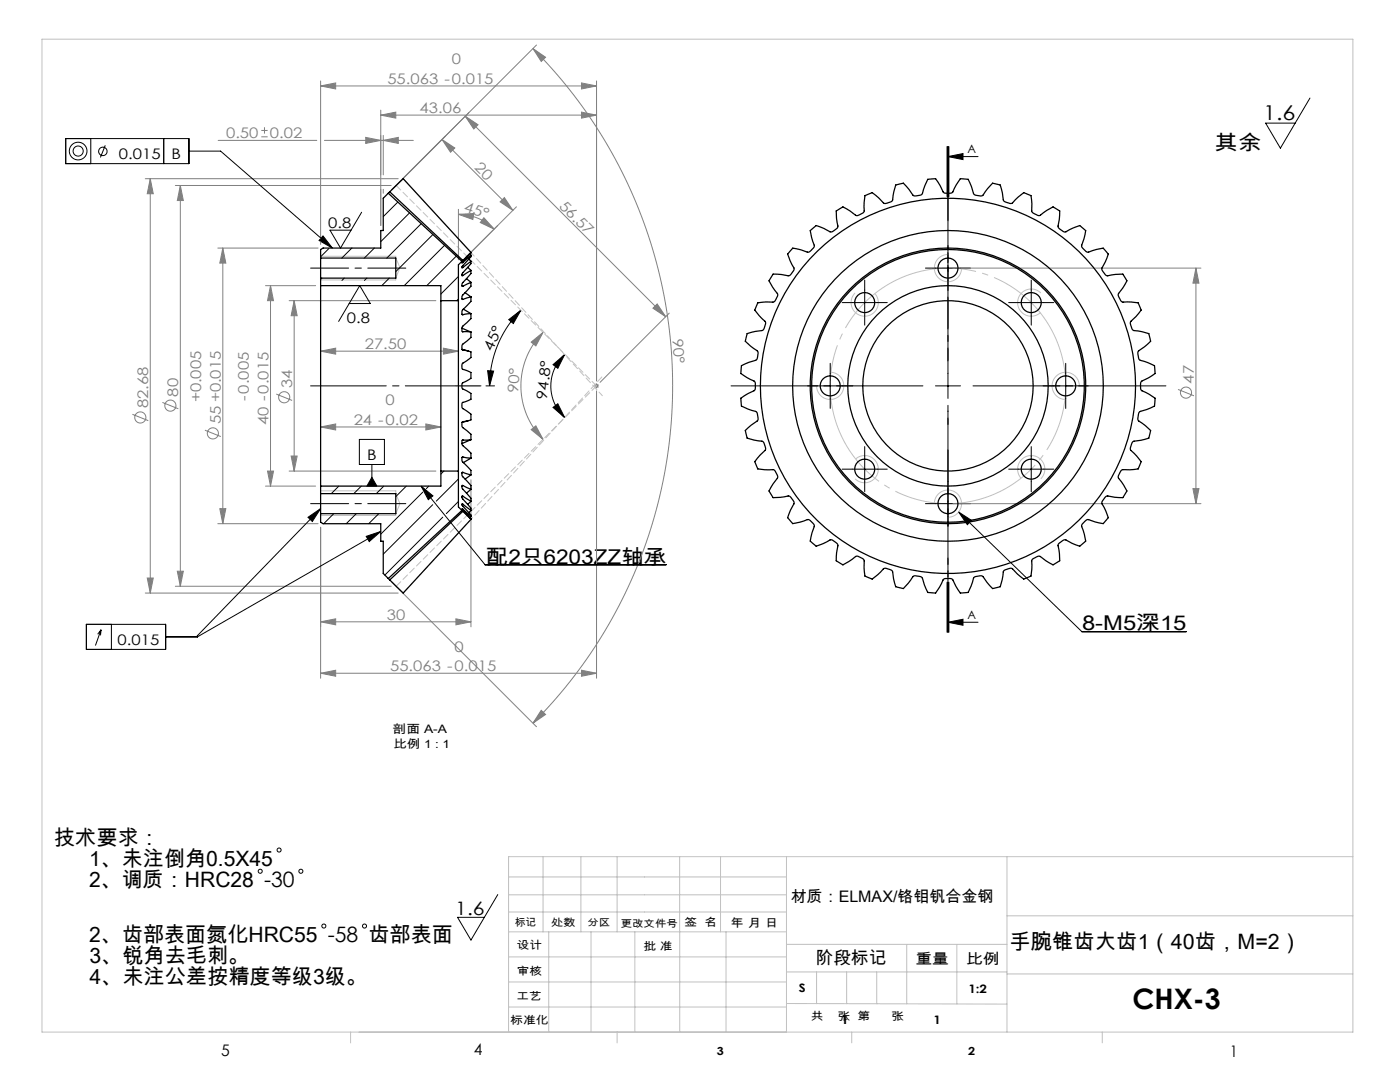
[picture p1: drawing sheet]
<svg xmlns="http://www.w3.org/2000/svg" width="279mm" height="216mm" viewBox="0 0 279 216" stroke-linecap="round" stroke-linejoin="round" font-family="sans-serif">
<g fill="none" stroke="#808080" stroke-width=".2">
<path d="M64 17.2l3-.6v1.2zM64 16.2v32.6M64 17.2h55.1M106.4 9.7l2.5 1.7-.9 .9zM106.4 9.7a95.2 95.2 0 0 1 0 134.6M107.1 9l-28.9 28.8M116.1 16.6l3 .6-3 .6zM119.1 16.2v59.8M29 35.7h50.5M30 35.7v82.6M30 35.7l.6 3h-1.2zM35 37h43.1"/>
<path d="M36 37l.6 3h-1.2zM36 37v80M43.5 28h19.7M52.1 27.3h1.3M52.1 26h1.3M52.8 25.4v1.3M64.7 28h17.8M73 27.4l3 .6-3 .6zM76 23l3-.6v1.2zM76 22v23M76 23h43.1M76.5 28l3-.6v1.2z"/>
<path d="M76.5 27v7.9M76.5 37.8v.8M88.2 27.8l2.6 1.7-.9 .9zM88.2 27.8l14.2 14.2M92.9 23.2l2.5 1.7-.9 .8zM92.9 23.2l40 40M116.1 22.4l3 .6-3 .6zM43.5 49.5h20M44.5 49.5v55M44.5 49.5l.6 3h-1.2zM53 57h10M54 57v40"/>
<path d="M54 57l.6 3h-1.2zM57.7 60h29.3M58.7 60v34M58.7 60l.6 3h-1.2zM91.5 42.8l3-.2-.1 1.2zM91.5 42.8a10.1 10.1 0 0 1 7.1 2.9M91.5 41.8v10M96.6 43.4l2 2.3-2.8-1.3zM99.8 40.3l.9-.9 1.7 2.6zM103.1 41.3l-10.2 10.1M190.2 53.5h49.5M238.7 53.5l.6 3h-1.2z"/>
<path d="M238.7 53.5v47M55.1 78.6l3.2 1.3M64 70.1l3-.6v1.2zM64 70.1h27.5M88.5 69.5l3 .6-3 .6zM91.5 61v10.1M106 68.3l2.4-2-1.5 2.7zM108.4 66.3a15.1 15.1 0 0 0 0 21.4M118.6 77h1M118.7 76.6l.7 .8M119.1 76.5v1M119.1 78v57.3"/>
<path d="M119.4 76.6l-.7 .8M130.3 61.5l.9-.9 1.7 2.6zM133.6 62.5l-13.8 13.8M235.1 77.7l3.2 1.3M26.4 82.7l3.2 1.2M32.4 80.3l3.2 1.3M40.9 85.8l3.2 1.3M53 97h10M53.4 94h1.2l-.6 3zM57.7 94h29.3M58.1 91h1.2l-.6 3zM64 85.2l3-.6v1.2z"/>
<path d="M64 85.2h24M85 84.6l3 .6-3 .6zM94 95.7v29.4M106 85.7l.9-.7 1.5 2.7zM238.1 97.5h1.2l-.6 3zM29 118.3h50.5M29.4 115.3h1.2l-.6 3zM35 117h43.1M35.4 114h1.2l-.6 3zM43.5 104.5h20M43.9 101.5h1.2l-.6 3zM64 105.2v30.1"/>
<path d="M78.2 116.1l28.9 28.9M190.2 100.5h49.5M64 124.1l3-.6v1.2zM64 124.1h30M64 134.3l3-.6v1.2zM64 134.3h55.1M91 123.5l3 .6-3 .6zM116.1 133.7l3 .6-3 .6zM108 141.7l.9 .9-2.5 1.7z"/>
<circle cx="56.7" cy="79.3" r="1.11"/>
<circle cx="236.7" cy="78.3" r="1.11"/>
<circle cx="28" cy="83.3" r="1.11"/>
<circle cx="34" cy="80.9" r="1.11"/>
<circle cx="42.5" cy="86.5" r="1.11"/>
</g>
<g fill="none" stroke="#000" stroke-width=".2">
<path d="M261.4 19.6l-5.9 10-2.9-5h5.9M13.1 27.7h24.6v5h-24.6zM18.1 27.7v5M21 29l-1 2.4M32.7 27.7v5M37.7 30.2h6.3l22.3 19.3M189 29.2v10M189.2 31.2h6M189.2 31.2l3-.6v1.2zM189.2 29.2v10M189.4 29.2v10M64.5 47.1l1.8 2.4-2.6-1.5z"/>
<path d="M72.2 42.4l-4.2 7.1-2.1-3.6h4.2M172.6 57.9v5M186.7 53.5h5M189.2 51v5M205.8 57.9v5M69.7 60.6h4.2l-2.1-3.6-4.2 7.1M97 77h1.7M97.3 74h1.2l-.8 3zM101.5 63.8l2.5-1.9-1.6 2.7zM104 61.9a21.3 21.3 0 0 0-6.3 15.1M110.4 72.8l2.3-2-1.4 2.7zM112.7 70.8a8.5 8.5 0 0 0 0 12.5"/>
<path d="M163.2 77h5M165.7 74.5v5M170.1 60.4h5M186.7 77h5M189.2 74.5v5M203.3 60.4h5M210.2 77h5M212.7 74.5v5M71.7 87.7h5v5h-5zM74.2 95.2l1 1.8h-2zM74.2 92.7v4.3M84 97l2.4 1.9-.9 .8z"/>
<path d="M84 97l12.8 15.7h36.2M110.4 81.3l.9-.7 1.4 2.7zM170.1 93.6h5M172.6 91.1v5M189.2 98v5M203.3 93.6h5M205.8 91.1v5M61.5 103.2l2.5-1.7-1.7 2.6zM64 101.5l-24.6 25.4v.2M73.1 107l2.9-.9-2.3 2zM76 106.1l-36.6 21M186.7 100.5h5"/>
<path d="M189 116.2v10M189.2 116.2v10M189.4 116.2v10zM191.3 102.2l24.6 23.8h20.9M191.3 102.2l2.6 1.6-.8 .9zM17.2 124.6h15.8v5h-15.8zM20.2 125.7l-.7 .9M20.2 125.7l-.1 1.1M20.2 125.7l-1.2 3.1M22.2 124.6v5M33 127.1h6.4M189.2 124.2h6"/>
<path d="M189.2 124.2l3-.6v1.2zM99.3 178.5l-5.3 9.1-2.7-4.6h5.4"/>
<circle cx="15.6" cy="30.1" r="1.01"/>
<circle cx="15.6" cy="30.1" r="1.76"/>
<circle cx="20.5" cy="30.2" r=".85"/>
<circle cx="51.9" cy="173.8" r=".4"/>
<circle cx="55.7" cy="169.6" r=".4"/>
<circle cx="60" cy="173.8" r=".4"/>
<circle cx="64.6" cy="184.8" r=".4"/>
<circle cx="72.7" cy="184.8" r=".4"/>
</g>
<path d="M211.7 70.1a23.5 23.5 0 0 0-39.4-9.5 23.5 23.5 0 0 0 10.7 39.1 23.5 23.5 0 0 0 29-28.2l-.3-1.4" fill="none" stroke="#c0c0c0" stroke-width=".2" stroke-dasharray="30.5 1.3 1.3 1.3" stroke-dashoffset="10" stroke-linecap="butt"/>
<g fill="none" stroke="#c0c0c0" stroke-width=".2">
<path d="M8.4 7.8h261.6v198.1h-261.6zM80.5 35.7l13.5 14.7M64 51.1h15v.4l.8 1.9-.8 2.1v.4h-15M170.6 58.5a2.72 2.72 0 0 0 0 3.8 2.72 2.72 0 0 0 3.8 .1 2.72 2.72 0 0 0 .2-3.8M189.2 50.8a2.72 2.72 0 0 0-2.7 2.6 2.72 2.72 0 0 0 2.6 2.8 2.72 2.72 0 0 0 2.8-2.5M207.7 58.5a2.72 2.72 0 0 0-3.8-.1 2.72 2.72 0 0 0-.1 3.8 2.72 2.72 0 0 0 3.8 .2M90.9 77h4.9M165.8 74.3a2.72 2.72 0 0 1 2.6 2.8 2.72 2.72 0 0 1-2.8 2.6 2.72 2.72 0 0 1-2.6-2.7M215.4 77a2.72 2.72 0 0 0-2.7-2.7 2.72 2.72 0 0 0-2.7 2.6 2.72 2.72 0 0 0 2.5 2.8M64 97.9h15v.6l.8 2-.8 2v.3h-15M170.8 91.6a2.72 2.72 0 0 1 3.8 .2 2.72 2.72 0 0 1-.1 3.8 2.72 2.72 0 0 1-3.9-.1M203.8 95.4a2.72 2.72 0 0 1 .2-3.8 2.72 2.72 0 0 1 3.8 .1 2.72 2.72 0 0 1-.1 3.8"/>
<path d="M186.5 100.3a2.72 2.72 0 0 1 2.8-2.5 2.72 2.72 0 0 1 2.6 2.7 2.72 2.72 0 0 1-2.7 2.7M101.5 178.5h55.5M101.5 175h55.5M108.4 170.9v15M115.9 170.9v15M123.2 170.9v15M135.6 170.9v15M143.8 170.9v15M157 170.9v35M201 170.9v35M270 170.9h-168.5v35M101.5 195.9h55.5"/>
<path d="M101.5 190.9h55.5M101.5 185.9h55.5M101.5 182h55.5M109.5 185.9v20M118 185.9v20M126.7 185.9v20M135.7 185.9v20M144.9 185.9v20M157 188.4h44M157 193.9h44M163 193.9v6.4M169 193.9v6.4"/>
<path d="M175 193.9v6.4M181 188.4v11.9M191 188.4v11.9M201 194.3h69M201 182.7h69M70 205.9v2.2M101.5 200.9h55.5M123.2 205.9v2.2M157 200.2l44 .2M170 205.9v2.2M220 205.9v2.2"/>
</g>
<path d="M189.2 72v-40.4" fill="none" stroke="#000" stroke-width=".2" stroke-dasharray="30.5 1.3 1.3 1.3" stroke-dashoffset="12.2"/>
<path d="M184.2 77h-38.3" fill="none" stroke="#000" stroke-width=".2" stroke-dasharray="30.5 1.3 1.3 1.3" stroke-dashoffset="13.2"/>
<path d="M189.2 82v40.3" fill="none" stroke="#000" stroke-width=".2" stroke-dasharray="30.5 1.3 1.3 1.3" stroke-dashoffset="12.3"/>
<path d="M194.2 77h38.5" fill="none" stroke="#000" stroke-width=".2" stroke-dasharray="30.5 1.3 1.3 1.3" stroke-dashoffset="13.1"/>
<g fill="none" stroke="#000" stroke-width=".2" stroke-dasharray="30.5 1.3 1.3 1.3">
<path d="M172.6 57.9v-2M186.7 53.5h-2M189.2 51v-2M189.2 56v2M191.7 53.5h2M205.8 57.9v-2M163.2 77h-2M165.7 74.5v-2M165.7 79.5v2M168.2 77h2M170.1 60.4h-2M172.6 62.9v2"/>
<path d="M175.1 60.4h2M203.3 60.4h-2M205.8 62.9v2M208.3 60.4h2M210.2 77h-2M212.7 74.5v-2M212.7 79.5v2M215.2 77h2M170.1 93.6h-2M172.6 91.1v-2M172.6 96.1v2M175.1 93.6h2"/>
<path d="M189.2 98v-2M203.3 93.6h-2M205.8 91.1v-2M205.8 96.1v2M208.3 93.6h2M186.7 100.5h-2M189.2 103v2M191.7 100.5h2"/>
</g>
<path d="M189.2 29.2v97" fill="none" stroke="#000" stroke-width=".2" stroke-dasharray="6.3 1.3 1.3 1.3 5.1" stroke-dashoffset=".4"/>
<path d="M94 50.4l26.2 28.6" fill="none" stroke="#c0c0c0" stroke-width=".2" stroke-dasharray="1.3 .6" stroke-dashoffset=".3"/>
<path d="M80.5 118.3l39.7-43.2" fill="none" stroke="#c0c0c0" stroke-width=".2" stroke-dasharray="1.3 .6" stroke-dashoffset="-.2"/>
<path d="M119.1 77l-40-40M119.1 77l-40 40" fill="none" stroke="#c0c0c0" stroke-width=".2" stroke-dasharray="1.3 .6"/>
<path d="M81 53.5h-19M81 100.5h-19" fill="none" stroke="#000" stroke-width=".2" stroke-dasharray="30.5 1.3 1.3 1.3" stroke-dashoffset="22.9"/>
<path d="M96 77h-34" fill="none" stroke="#000" stroke-width=".2" stroke-dasharray="30.5 1.3 1.3 1.3" stroke-dashoffset="15.4"/>
<g fill="#000">
<path d="M191.3 102.2l2.6 1.6-.8 .9z"/>
<path d="M189.2 31.2l3-.6v1.2zM189.2 124.2l3-.6v1.2z"/>
<path d="M101.5 63.8l2.5-1.9-1.6 2.7zM97.3 74h1.2l-.8 3z"/>
<path d="M110.4 72.8l2.3-2-1.4 2.7zM110.4 81.3l.9-.7 1.4 2.7z"/>
</g>
<g fill="#808080">
<path d="M106 68.3l2.4-2-1.5 2.7zM106 85.7l.9-.7 1.5 2.7z"/>
<path d="M238.1 97.5h1.2l-.6 3zM238.7 53.5l.6 3h-1.2z"/>
<path d="M30 35.7l.6 3h-1.2zM29.4 115.3h1.2l-.6 3z"/>
<path d="M36 37l.6 3h-1.2zM35.4 114h1.2l-.6 3z"/>
<path d="M108 141.7l.9 .9-2.5 1.7zM106.4 9.7l2.5 1.7-.9 .9z"/>
<path d="M130.3 61.5l.9-.9 1.7 2.6zM92.9 23.2l2.5 1.7-.9 .8z"/>
<path d="M96.6 43.4l2 2.3-2.8-1.3zM91.5 42.8l3-.2-.1 1.2z"/>
<path d="M116.1 16.6l3 .6-3 .6zM64 17.2l3-.6v1.2zM116.1 133.7l3 .6-3 .6zM64 134.3l3-.6v1.2zM85 84.6l3 .6-3 .6zM64 85.2l3-.6v1.2zM88.5 69.5l3 .6-3 .6zM64 70.1l3-.6v1.2z"/>
<path d="M116.1 22.4l3 .6-3 .6zM76 23l3-.6v1.2z"/>
<path d="M44.5 49.5l.6 3h-1.2zM43.9 101.5h1.2l-.6 3z"/>
<path d="M54 57l.6 3h-1.2zM53.4 94h1.2l-.6 3zM58.7 60l.6 3h-1.2zM58.1 91h1.2l-.6 3z"/>
<path d="M88.2 27.8l2.6 1.7-.9 .9zM99.8 40.3l.9-.9 1.7 2.6z"/>
<path d="M73 27.4l3 .6-3 .6zM76.5 28l3-.6v1.2zM64 124.1l3-.6v1.2zM91 123.5l3 .6-3 .6z"/>
</g>
<g fill="#000">
<path d="M84 97l2.4 1.9-.9 .8z"/>
<path d="M64.5 47.1l1.8 2.4-2.6-1.5zM74.2 95.2l1 1.8h-2zM73.1 107l2.9-.9-2.3 2zM61.5 103.2l2.5-1.7-1.7 2.6z"/>
</g>
<g fill="none" stroke="#000" stroke-width=".25">
<path d="M77.5 38.6l14.7 13.5M77.5 38.6l-1 1v6.4h-.5v3.5h-11.5l-.5 .3v1.7M77.8 38.3l-.3 .3M77.8 38.3l2.7-2.6 13.5 14.7M77.8 38.3l14.6 13.7M64 57v40M64 51.5v4M64 55.5v1.5M64 51.5h15v4h-15M64 57h24v3M88 60v34M88 60h3.5"/>
<path d="M91.5 60v34M92.2 52.1l-.7 .7v7.2M92.2 54.8l.2 .2M92.2 57l.2 .1M92.2 59.6l.2 .1M92.2 53.2l.2 .2M92.3 52.3l.1 .1M92.4 52l-.2 .1M92.8 58.4l1.2 .9M93.1 55.6l.9 .8M93.3 53.3l.7 .7M93.6 51.7l.4 .4"/>
<path d="M93.8 50.7l.2 .2M94 50.4l-1.6 1.6M94 50.4l-1.8 2.1 .2-.1M94 51l-1.6 1.4M94 51v.2l-1.8 2v.3l.2-.1M94 52.2l-1.6 1.2M94 52.2v.4l-1.7 1.9a.25 .25 0 0 0-.2 .3 .25 .25 0 0 0 .3 .2M94 54l-1.6 1M94 54v.6l-1.8 2v.5h.2M94 56.4l-1.6 .7M94 56.4v.7l-1.8 1.9v.6l.2 .1M94 59.3l-1.6 .4"/>
<path d="M94 59.3v.8l-1.8 1.9a.51 .51 0 0 0 .2 .8M94 50.9v.1M94 52.1v.1M161.7 46l1.2-1 2.9 1.3a2.08 2.08 0 0 0 1.4-1.2l-.3-3 .6-.4 .7-.4 1.5 .8 1 .8a1.83 1.83 0 0 0 1.8-.8l.1-3.1 .7-.3 .8-.3 1.3 1.1 .9 1a1.83 1.83 0 0 0 1.8-.6l.7-3 .7-.2 .8-.1 1.1 1.2 .8 1.1a1.83 1.83 0 0 0 1.9-.3l.5-1.5 .6-1.3 .7-.1h.8l.9 1.3 .6 1.3a1.83 1.83 0 0 0 2 0l1.5-2.6h.7l.8 .1 .7 1.5 .4 1.3a1.83 1.83 0 0 0 1.9 .3l1.9-2.3 .8 .1 .7 .2 .4 1.6 .2 1.4a1.83 1.83 0 0 0 1.9 .6l2.2-2.1 .7 .3 .8 .3 .1 1.7v1.4a1.83 1.83 0 0 0 1.7 .8l1.3-.9 1.3-.7 .6 .4 .7 .4-.1 1.7-.2 1.3a1.83 1.83 0 0 0 1.5 1.1l2.8-1.2 .6 .5 .6 .5-.4 1.6-.4 1.3a1.83 1.83 0 0 0 1.4 1.4l2.9-.8 .5 .6 .5 .6-.6 1.6-.7 1.1a1.83 1.83 0 0 0 1.2 1.6l3-.3 .4 .7 .4 .6-.8 1.5-.9 1a1.83 1.83 0 0 0 .9 1.8l3 .1 .3 .7 .3 .8-1 1.3-1 .9a1.83 1.83 0 0 0 .6 1.9l3 .6 .2 .7 .1 .8-1.2 1.1-1.1 .8a1.83 1.83 0 0 0 .3 1.9l1.5 .5 1.3 .6 .1 .7v.8l-1.4 .9-1.2 .6a1.83 1.83 0 0 0 0 2l2.6 1.5v.7l-.1 .8-1.5 .7-1.3 .4a1.83 1.83 0 0 0-.3 1.9l2.3 1.9-.1 .8-.2 .7-1.6 .5-1.4 .1a1.83 1.83 0 0 0-.6 1.9l1.2 1.1 .8 1.1-.3 .7-.3 .8-1.6 .1h-1.4a1.83 1.83 0 0 0-.9 1.7l1.7 2.6-.4 .6-.4 .7-1.7-.1-1.3-.2a1.83 1.83 0 0 0-1.2 1.5l.8 1.5 .5 1.3-.5 .6-.5 .6-1.7-.4-1.2-.4a1.83 1.83 0 0 0-1.4 1.4l.8 2.9-.6 .5-.6 .5-1.6-.6-1.2-.7a1.83 1.83 0 0 0-1.5 1.2l.3 3-.7 .4-.6 .4-1.5-.8-1.1-.8a1.83 1.83 0 0 0-1.7 .8l-.1 3.1-.8 .3-.7 .3-1.3-1.1-.9-1a1.83 1.83 0 0 0-1.9 .6l-.6 3-.7 .2-.8 .1-1.1-1.2-.8-1.1a1.83 1.83 0 0 0-1.9 .3l-1.1 2.8-.8 .1h-.7l-1-1.4-.5-1.2a1.83 1.83 0 0 0-2 0l-1.5 2.6h-.8l-.7-.1-.7-1.5-.4-1.3a1.83 1.83 0 0 0-1.9-.3l-1.9 2.3-.8-.1-.7-.2-.5-1.6-.2-1.4a1.83 1.83 0 0 0-1.8-.6l-1.1 1.2-1.1 .9-.8-.3-.7-.3-.2-1.7 .1-1.4a1.83 1.83 0 0 0-1.8-.8l-2.5 1.6-.7-.4-.6-.4 .1-1.7 .2-1.3a1.83 1.83 0 0 0-1.6-1.2l-2.7 1.3-.6-.5-.6-.5 .3-1.6 .5-1.3a1.83 1.83 0 0 0-1.4-1.4l-2.9 .8-.5-.6-.5-.6 .6-1.6 .6-1.2a1.83 1.83 0 0 0-1.1-1.5l-3 .3-.4-.7-.4-.6 .8-1.5 .8-1.1a1.83 1.83 0 0 0-.9-1.7l-3-.1-.3-.8-.3-.7 1.1-1.3 1-.9a1.83 1.83 0 0 0-.6-1.9l-3-.6-.2-.7-.2-.8 1.3-1.1 1.1-.8a1.83 1.83 0 0 0-.3-1.9l-1.6-.5-1.2-.6-.1-.8-.1-.7 1.4-.9 1.3-.6a1.83 1.83 0 0 0 0-2l-2.7-1.5 .1-.8 .1-.7 1.5-.7 1.3-.4a1.83 1.83 0 0 0 .3-1.9l-2.4-1.9 .2-.8 .2-.7 1.6-.5 1.4-.1a1.83 1.83 0 0 0 .6-1.9l-2.1-2.2 .3-.8 .3-.7 1.7-.2 1.3 .1a1.83 1.83 0 0 0 .9-1.8l-1.6-2.5 .4-.6 .4-.7 1.6 .1 1.4 .2a1.83 1.83 0 0 0 1.1-1.6l-1.2-2.7 .5-.6 .5-.6 1.6 .3 1.3 .5a1.83 1.83 0 0 0 1.4-1.4zM92.2 65.5l1.8 .8M92.2 62.7l.2 .1M92.2 69.7l1.3 .3M92.3 66.2h.1M92.4 66.2l1.6 .1M92.5 61.7l1.5 .9M94 62.6l-1.6 .2M94 62.6v1l-1.8 1.7a.65 .65 0 0 0 .2 .9"/>
<path d="M94 66.3v1l-1.8 1.5a.79 .79 0 0 0 .2 1.1l1.6 .3v.3a1.25 1.25 0 0 1-.8 1.4l-.4 .3a.94 .94 0 0 0-.5 1.4l1.7 .7v1.2l-1.2 .7a.85 .85 0 0 0-.5 1.3l1.7 1v1.2l-1.6 .6a1.12 1.12 0 0 0 0 1.2l.8 .5a1.25 1.25 0 0 1 .8 1.5v.3l-1.6 .3a1.05 1.05 0 0 0 0 1.2l1.6 1.4v1M94 62.6h.1M94 66.3h.1M64 98.5v4M64 97v1.5M64 98.5h15v4h-15M88 94v3h-24M88 94h3.5M91.5 94v7.2l.7 .6M92.4 87.8a.93 .93 0 0 0 0 1.1l1.6 1.5v1M92.4 91.2l1.6 .2M92.4 91.2a.68 .68 0 0 0 0 1l1.6 1.7v.8"/>
<path d="M92.4 94.3l1.6 .4M92.4 94.3a.51 .51 0 0 0-.1 .8l1.7 1.8v.7M92.4 96.9l1.6 .7M92.4 96.9a.37 .37 0 0 0-.3 .3 .37 .37 0 0 0 .2 .4l1.7 1.8v.6M92.4 99l1.6 1M92.4 99h-.2l.1 .4 1.7 2v.4M92.4 99l-.2 .2M92.4 96.9l-.2 .1M92.4 94.3l-.2 .1M92.4 91.2l-.2 .1M92.4 87.8h-.2M93.5 84l-1.3 .3"/>
<path d="M94 87.7l-1.6 .1M94 87.7h.1M94 91.4h.1M94 94.7v.1M94 97.6v.1M94 97.7l-.9 .7M94 94.8l-1.2 .8M94 91.4l-1.5 .9M94 87.7l-1.8 .8M64 102.5v1.7l.5 .3h11.5v3.5h.5v6.4l1 1M77.5 115.4l.3 .3M92.2 101.8l.2 .2"/>
<path d="M92.2 101.8l-14.7 13.6M92.4 100.6l1.6 1.2M92.4 100.6l-.2-.1 .1 .4 1.7 1.9v.2M92.4 101.6l1.6 1.4M92.4 101.6l-.2-.1 1.8 2.1M92.4 102l1.6 1.6M92.4 102l-14.6 13.7M92.4 101.6l-.1 .1M92.4 100.6l-.2 .2M94 103.6l-13.5 14.7-2.7-2.6M94 100h.1M94 101.8l-.4 .5"/>
<path d="M94 103l-.2 .3M94 103.6h.1M94 100l-.7 .6"/>
<circle cx="189.2" cy="53.5" r="2"/>
<circle cx="165.7" cy="77" r="2"/>
<circle cx="172.6" cy="60.4" r="2"/>
<circle cx="189.2" cy="77" r="37.4"/>
<circle cx="189.2" cy="77" r="17"/>
<circle cx="189.2" cy="77" r="31"/>
<circle cx="189.2" cy="77" r="20"/>
<circle cx="189.2" cy="77" r="27.5"/>
<circle cx="189.2" cy="77" r="27.2"/>
<circle cx="205.8" cy="60.4" r="2"/>
<circle cx="212.7" cy="77" r="2"/>
<circle cx="172.6" cy="93.6" r="2"/>
<circle cx="205.8" cy="93.6" r="2"/>
<circle cx="189.2" cy="100.5" r="2"/>
</g>
<g fill="none" stroke="#000" stroke-width=".2">
<path d="M64.2 55.5l-.2 .2M65.7 49.6l-1.7 1.6M68.7 55.5l-.5 .5M70.2 49.5l-2 2M73.2 55.5l-.5 .5M74.7 49.5l-2 2M77.7 55.5l-1.5 1.5M79.4 40.3l-2.9 2.9M81.7 42.5l-5.7 5.7M84.1 44.6l-6.9 6.9M86.4 46.8l-7.4 7.4M88.7 48.9l-8 8.1"/>
<path d="M91.1 51.1l-5.9 5.9M91.5 55.2l-3.5 3.5M91.5 59.7l-.4 .3M67.6 97l-1.5 1.5M72.1 97l-1.5 1.5M76.6 97l-1.5 1.5M81.1 97l-2.1 2.1M84.4 98.2l-8.4 8.4M85.6 97l-.5 .5M88.6 94l-.6 .6M91.5 95.6l-4.4 4.4M66.6 102.5l-2 2"/>
<path d="M71.1 102.5l-2 2M75.6 102.5l-2 2M86.4 100.7l-9.9 9.9M88.4 103.2l-11.6 11.6M91.5 100.1l-2.4 2.4"/>
</g>
<text font-size="5.6" x="226" y="201.3">CHX-3</text>
<g font-size="4.2">
<text x="10.8" y="168.5">技术要求：</text>
<text x="17.8" y="172.8">1、未注倒角0.5X45</text>
<text x="17.8" y="177">2、调质：HRC28 -30</text>
<text x="17.8" y="187.9">2、齿部表面氮化HRC55 -58 齿部表面</text>
<text x="201.4" y="189.3">手腕锥齿大齿1（40齿，M=2）</text>
<text x="17.8" y="192.2">3、锐角去毛刺。</text>
<text x="17.8" y="196.4">4、未注公差按精度等级3级。</text>
</g>
<g font-size="4.1">
<text x="252.1" y="24">1.6</text>
<text x="242.4" y="30">其余</text>
<text x="96.9" y="112.5">配2只6203ZZ轴承</text>
<text x="216" y="125.8">8-M5深15</text>
</g>
<text font-size="3.7" x="90.9" y="182.5">1.6</text>
<text font-size="3.5" x="162.8" y="192.3">阶段标记</text>
<g font-size="3.2">
<text x="157.8" y="179.9">材质：ELMAX/铬钼钒合金钢</text>
<text x="44.2" y="210.6">5</text>
<text x="94.6" y="210.6">4</text>
<text x="245.4" y="210.9">1</text>
</g>
<g font-size="2.9" fill="#808080">
<text x="77.3" y="16.7">55.063 -0.015</text>
<text x="90.2" y="12.8">0</text>
<text x="83.7" y="22.6">43.06</text>
<text x="45.1" y="27.6">0.50</text>
<text x="53.9" y="27.6">0.02</text>
<text x="94.5" y="33.6" transform="rotate(45 94.5 33.6)">20</text>
<text x="111.4" y="41.2" transform="rotate(45 111.4 41.2)">56.57</text>
<text x="92.4" y="42.1" transform="rotate(18 92.4 42.1)">45°</text>
<text x="72.8" y="69.7">27.50</text>
<text x="134.2" y="67.6" transform="rotate(86 134.2 67.6)">90°</text>
<text x="58.3" y="77.5" transform="rotate(-90 58.3 77.5)">34</text>
<text x="238.3" y="76.5" transform="rotate(-90 238.3 76.5)">47</text>
<text x="29.6" y="81.5" transform="rotate(-90 29.6 81.5)">82.68</text>
<text x="35.6" y="79.1" transform="rotate(-90 35.6 79.1)">80</text>
<text x="40.1" y="80.3" transform="rotate(-90 40.1 80.3)">+0.005</text>
<text x="49.7" y="80" transform="rotate(-90 49.7 80)">-0.005</text>
<text x="76.9" y="80.9">0</text>
<text x="103.4" y="78.4" transform="rotate(-86 103.4 78.4)">90°</text>
<text x="44.1" y="84.7" transform="rotate(-90 44.1 84.7)">55 +0.015</text>
<text x="53.6" y="84.9" transform="rotate(-90 53.6 84.9)">40 -0.015</text>
<text x="70.6" y="84.8">24 -0.02</text>
<text x="77.2" y="123.7">30</text>
<text x="90.7" y="130">0</text>
<text x="77.9" y="133.9">55.063 -0.015</text>
</g>
<g font-size="2.9">
<text x="23.7" y="31.7">0.015</text>
<text x="34.2" y="31.7">B</text>
<text x="65.5" y="45.5">0.8</text>
<text x="69.2" y="64.5">0.8</text>
<text x="98.3" y="70.2" transform="rotate(-65 98.3 70.2)">45°</text>
<text x="109.1" y="79.8" transform="rotate(-83 109.1 79.8)">94.8°</text>
<text x="73.3" y="91.8">B</text>
<text x="23.5" y="128.7">0.015</text>
<text x="182.7" y="192.3">重量</text>
<text x="192.8" y="192.4">比例</text>
</g>
<g font-size="2.3">
<text x="193.1" y="30.5">A</text>
<text x="193.1" y="123.4">A</text>
<text x="78.4" y="146.3">剖面 A-A</text>
<text x="78.6" y="149.3">比例 1 : 1</text>
<text x="145.8" y="185">年 月 日</text>
<text x="159.4" y="198">S</text>
<text x="193.3" y="198.2">1:2</text>
<text x="167.9" y="204.4">1</text>
<text x="186.3" y="204.4">1</text>
</g>
<g font-size="2.2">
<text x="136.6" y="184.8">签 名</text>
<text x="103.1" y="189.5">设计</text>
<text x="128.4" y="189.5">批 准</text>
<text x="103.1" y="194.5">审核</text>
<text x="103" y="199.6">工艺</text>
<text x="161.8" y="203.5">共</text>
<text x="167.2" y="203.5">张 第</text>
<text x="177.9" y="203.5">张</text>
<text x="101.8" y="204.4">标准化</text>
<text x="143.1" y="210.5">3</text>
<text x="193.2" y="210.5">2</text>
</g>
<g font-size="2.1">
<text x="102.8" y="184.7">标记</text>
<text x="110" y="184.8">处数</text>
</g>
<g font-size="2">
<text x="117.3" y="184.8">分区</text>
<text x="123.9" y="184.9">更改文件号</text>
</g>
</svg>
